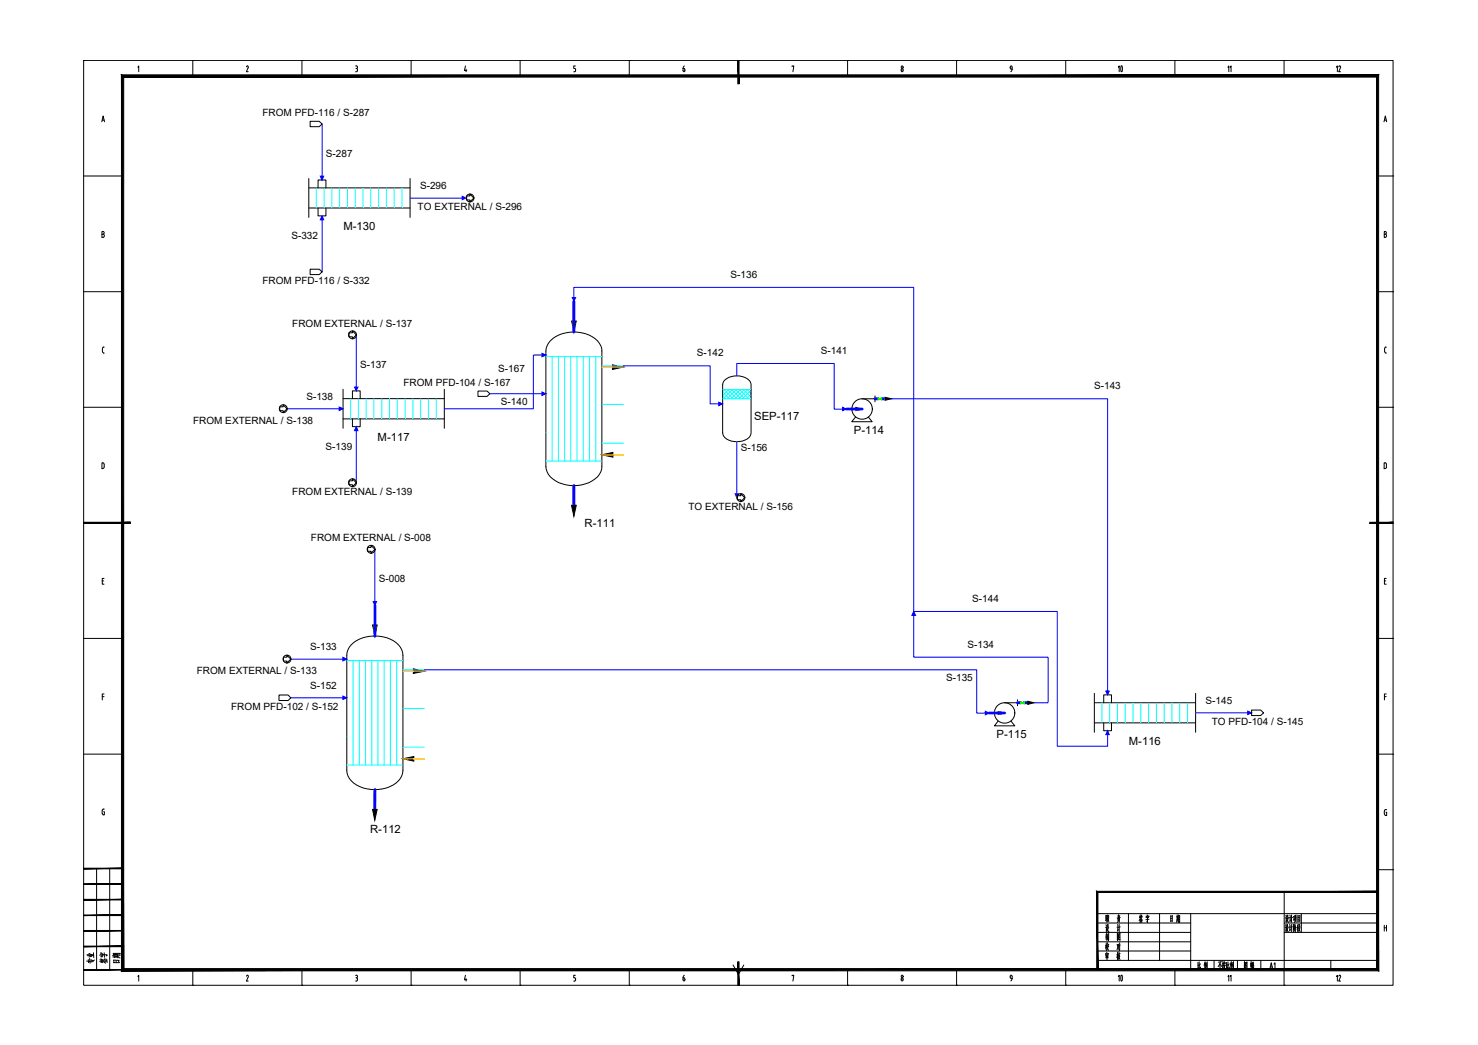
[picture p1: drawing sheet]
<svg xmlns="http://www.w3.org/2000/svg" width="420mm" height="297mm" viewBox="0 0 420 297" stroke-linecap="round" stroke-linejoin="round" font-family="sans-serif">
<g fill="none" stroke="#000" stroke-width=".28">
<path d="M23.8 17.2h372.2v262.9h-372.2zM39.2 19.1l.2-.4v1.7M54.8 17.2h.1M54.8 17.2v4.4M70.3 18.7l.3 .2v.4M70.3 18.7l-.2 .3M70.5 19.3l-.5 1.1h.6M85.8 17.2h.1M85.8 17.2v4.4M101.1 18.7l.5 .2v.4l-.2 .2M101.2 19.5h.1M101.4 19.5l.2 .3"/>
<path d="M101.6 19.8v.3M116.9 17.2h.1M116.9 17.2v4.4M132.3 18.7l-.3 1.4h.7M132.5 19.7v.7M147.9 17.2h.1M147.9 17.2v4.4M163.4 19.5l.2 .3M163.6 18.7h-.5v.8h.3M163.6 19.8v.3M178.9 17.2h.1M178.9 17.2v4.4"/>
<path d="M194.2 19.5l.1 .8h.3l.1-.3M194.2 19.5l.4 .1 .1 .5M194.5 18.7l-.3 .8M209.9 17.2h.1M225.2 18.9v-.2h.5l-.3 1.7M240.9 17.2h.1M240.9 17.2v4.4M256.7 19.8v.3M256.7 19.8l-.1-.3a.42 .42 0 0 0-.4 .4 .42 .42 0 0 0 .4 .4l.1-.3M271.9 17.2h.1M271.9 17.2v4.4M287.4 19.7h.3"/>
<path d="M287.5 19.6a.43 .43 0 0 1-.3-.5 .43 .43 0 0 1 .4-.3l.1 1.1-.4 .5M303 17.2h.1M303 17.2v4.4M334 17.2h.1M334 17.2v4.4M365 17.2h.1M365 17.2v4.4M28.9 34.6l.4-1.6 .4 1.6M29.1 34.1h.5M101.6 20l-.1 .3-.4 .1M163.1 20.4h.3M163.6 20l-.2 .4"/>
<path d="M393.4 34.6l.4-1.6 .4 1.6M393.6 34.1h.5M23.8 50h11.1M391.6 50h4.4M396 50h.1M29.3 66.5l.3-.1v-.4l-.6-.2v1.7h.3l.3-.3v-.4l-.6-.2M393.5 66.6h.3M393.8 65.8h-.3v1.7h.3M393.8 66.6l.4 .4-.4 .5M393.8 65.8l.3 .4-.3 .3M23.8 82.9h11.1M29.6 98.7h-.3l-.2 .4 .1 1 .4 .3"/>
<path d="M391.6 82.9h4.4M393.6 99.1v.8M393.6 99.9l.3 .4M393.9 98.7h.2M393.9 98.7l-.3 .4M396 82.9h.1M23.8 115.8h11.1M391.6 115.8h4.4M393.9 100.4h.2M396 115.8h.1M29.2 131.6h-.2v1.6h.2M29.3 131.6l.3 .5v.8l-.3 .3"/>
<path d="M394.1 132.1v.6M394.2 132l-.2-.4h-.5v1.6l.5-.1 .2-.4M396 148.6h.1M29.1 165.1h.3M29.6 164.4h-.5v1.7h.5M393.6 165.1h.3M394.1 164.4h-.5v1.7h.5M23.8 181.5h11.1M29.1 198h.5M29.6 197.3h-.5v1.7M391.6 181.5h4.4M393.6 198h.5"/>
<path d="M394.1 197.3h-.5v1.7M396 181.5h.1M23.8 214.4h11.1M391.6 214.4h4.4M396 214.4h.1M29 230.4v.8M29.5 230.7h.2v.9l-.5-.1-.1-.4M29.7 230h-.5l-.1 .4M393.5 230.6v.7M393.6 231.3l.3 .5M394 230.9h.2v.9h-.3M394.2 230.2h-.5l-.1 .4"/>
<path d="M27.5 246.9v28.8M31.2 246.9v28.8M311.9 259.7h79.7M320.8 259.7v13.3M329.6 259.7v13.3M338.5 259.7v16M365.1 253.5v22.2M369.9 259.7v5.3M391.6 247.2h4.4M396 247.2h.1M39.2 277.6l.2-.4v1.7M54.8 275.7v4.4"/>
<path d="M70.3 277.2l.3 .2v.3M70.3 277.2l-.2 .3M70.5 277.8l-.5 1.1h.6M85.8 275.7v4.4M101.1 277.2h.2M101.1 278.9h.2M101.2 277.9l.3 .1 .1 .3M101.4 277.2l.2 .3-.2 .4M101.6 278.3v.2M101.6 278.5l-.2 .3M116.9 275.7v4.4M132.3 277.2l-.3 1.3h.7"/>
<path d="M132.5 278.2v.7M147.9 275.7v4.4M163.1 278.9h.3M163.4 277.9l.2 .4M163.6 277.2h-.5v.7h.3M163.6 278.3v.2M163.6 278.5l-.2 .3M178.9 275.7v4.4M194.2 278.5l.2 .3 .3-.3M194.2 277.9l.4 .1 .1 .5M194.2 277.9v.6M194.5 277.2l-.3 .7"/>
<path d="M208.4 274.3l1.5 2.7 1.5-2.7M225.2 277.4v-.2h.5l-.3 1.7M240.9 275.7v4.4M256.2 278.5l.3 .3 .2-.3M256.7 278.3v.2M256.7 278.3l-.2-.4-.3 .6M271.9 275.7v4.4M287.2 277.5l.3-.3 .2 .3M287.2 277.8l.3 .3M287.2 277.6v.2M287.4 278.2h.3M287.7 278.1l-.4 .7"/>
<path d="M287.7 277.6v.5M303 275.7v4.4M311.9 273h79.7M311.9 262.4h26.6M311.9 265h26.6M311.9 267.7h26.6M311.9 270.3h26.6M324.1 261.6v.3M324.2 260l-.3 .9M324.2 260.5v.3M324.3 261.5v.4M324.3 260.8l.5 .8"/>
<path d="M324.3 260.7l-.5 1M324.3 260.4l-.3 .1M324.5 261.3l-.4 .1M324.5 260.1l-.1 .6M324.5 261.5l-.1 .6M324.6 260.5v.3M324.7 262.1l-.7 .1M324.8 260.4l-.3 .1M325.9 260.4l-.1 .4M326.1 260l.1 .4M326.2 261v1.2l-.2-.3M326.4 260.8h-.5"/>
<path d="M326.4 260.7l-.2 .4M326.6 260.4l-.7 .1M326.6 260.4l-.1 .4M326.6 261.3l-.9 .1M332.8 260.3v1.7M333.1 261l-.3 .1M333.2 261.7l-.4 .1M333.3 260.3l-.5 .2M333.3 260.3l-.1 1.6M334 275.7v4.4M334.6 260.1v1.3M334.6 261.6l-.2 .6"/>
<path d="M334.8 261.6l.1 .3M334.8 260.8h-.2M334.8 261.1h-.2M334.9 260l-.1 1.4M335 260.4l-.5 .1M335 261.4l-.5 .1M335.1 260.3l-.1 1.9M335.3 260.8h-.2M335.3 261.2l-.2 .1M335.4 260.2v2l-.2-.2M335.4 260.3h-.3M340.6 273.5v1.7"/>
<path d="M340.8 274.3l-.2 .1M340.9 274.9l-.4 .5M340.9 273.4v1.8l.2 .2h.2v-.5M341.2 274l-.3 .6M342.5 273.8v1.7M342.6 273.4l-.3 1M342.6 274.4l.2 .3M342.8 273.7l-.3 .9M342.8 274.1l-.1 .1M342.9 274.1l-.3 1.2M342.9 273.7l-.3 .1M343 273.9v1"/>
<path d="M343.2 273.4v2l-.2-.2M345.1 273v2.7M346.8 273.9v1.5M346.9 273.4l-.6 1.4M347 274.1l.2 .6M347.2 273.4l-.8 .1M347.6 273.3v2.1l-.1-.2M347.7 274.3l-.2 .3M347.8 273.9l-.3 .1M347.8 273.6v.5M348 273.9l-.1 .9 .4 .6M348 273.3l.1 .3"/>
<path d="M348.2 274.4l-.4 1.1M348.3 273.8h-.5M348.3 273.6l-.1 .4M348.4 274.4l-.6 .1M348.7 273.5v1.7M349 274.2l-.3 .2M349.1 273.4v1.8l.1 .2h.2v-.5M349.4 274l-.3 .6M349.9 273.8v1.7M350 273.3l-.3 1.1M350.1 274.4l.1 .3M350.2 273.7l-.2 .9"/>
<path d="M350.3 274.1l-.2 .1M350.3 274.1l-.2 1.2M350.4 273.6l-.4 .2M350.5 273.9v1M350.6 273.3v2.1l-.1-.2M351.8 273v2.7M353.8 275.4v-2v2M353.8 275.3h.7M354 274.1l.5 .5M354 274.9l.2 .3M354.1 274.6l.1 .2M354.1 273.7l-.2 .6"/>
<path d="M354.3 273.9l-.2 .1M354.3 273.8l-.5 .9M354.5 273.4v2M354.5 273.5l-.7 .1M355.5 274l.3-.1v.7M355.5 273.8v.9M355.7 273.3v2.2M355.9 274.4v1.1M356 273.8v.6M356.1 274.5v.9M356.3 273.8v.4l-.3 .1M356.3 273.8l-.3 .1"/>
<path d="M356.3 274.9l-.3 .1M356.3 275.3l-.4 .1M356.4 274.5l-.5 .1M356.4 274.4l-.1 1M356.4 273.5l-.5 .1M365 275.7v4.4M365.1 262.4h26.5M365.1 265h26.5M365.4 262.9l.2 .3M365.5 260.2l.2 .3M365.6 263.6h-.3M365.6 263.5v1"/>
<path d="M365.6 260.9h-.2M365.6 260.8v1M365.7 264.2l-.2 .5M365.8 261.1l.4-.1-.5 1.2M365.8 264l.5 .8M365.8 261.5l-.3 .5M365.8 261.3l.5 .9M365.8 262.8l-.1 1M365.9 260.1l-.2 1M366 262.8l.1 .8h.2M366 262.9h-.2M366.1 260.1v.7l.2 .1"/>
<path d="M366.1 260.2l-.2 .1M366.1 263.8h-.4M366.1 263.7l-.5 1.1M366.6 262.8l.1 .4M366.7 263.4l-.1 1.2 .2-.5M366.7 260.1l.1 .4M366.7 263.5l-.2 .1M366.8 260.8l-.3 .1M366.8 260.7l-.1 1.2M366.8 261.5l-.1 .4M367.1 262.7v2.1M367.1 260.1v2.1"/>
<path d="M367.4 263.5l-.6 .1M367.4 260.8l-.5 .1M367.7 262.7v2.1M367.8 260.5v.9M367.8 262.9h-.1M367.9 262.8l-.1 1.4-.1-.2M367.9 260.5h-.2M368 263.6l-.2 1.2M368 261.3l-.3 .3M368.1 260.5v1.1M368.1 262.9l.4 .8M368.2 262.7l-.3 1"/>
<path d="M368.2 263.5v1.4M368.3 260.8l-.4 1.4M368.3 260.2l-.1 .5M368.3 261.6l.2 .5M368.5 260.6l-.4 .1M368.5 260.5v1.1M368.5 260.1l-.5 .2M368.9 262.9v1.8M369 260.2v1.9M369 263.6l-.1 .1M369 263.3l-.1 .1M369.1 264l-.4 .2"/>
<path d="M369.1 262.8l-.2 .3M369.2 264l.4 .7M369.2 263.8l.3-.1-.5 1.1M369.3 262.8l-.1 .9M369.4 261.2l-.4 .1M369.4 260.8h-.4M369.5 262.8l.1 .7M369.5 262.9h-.2M369.5 261.7l-.5 .1M369.6 260.3l-.6 .1M369.6 260.2l-.1 1.9M378.3 273v2.7"/>
<path d="M393.5 263v1.7M393.5 263.7h.7M394.2 263v1.7M54.8 280.1h.1M85.8 280.1h.1M116.9 280.1h.1M147.9 280.1h.1M178.9 280.1h.1M209.9 280.1h.1M240.9 280.1h.1M271.9 280.1h.1M303 280.1h.1"/>
<path d="M334 280.1h.1M365 280.1h.1"/>
<circle cx="256.4" cy="19.1" r=".32"/>
<circle cx="256.4" cy="277.5" r=".32"/>
</g>
<g fill="#000" stroke="#000" stroke-width=".28">
<path d="M209.7 17.2l.4 6.6v-6.6zM209.7 17.2l.4 6.6h-.4z"/>
<path d="M34.5 21.3l.7 254v-253.4zM34.5 21.3l.7 254-.7 .7zM35.2 275.3l-.7 .7 356.8-.7zM34.5 276l356.8-.7 .6 .7zM391.3 21.9v253.4l.6 .7zM391.9 21.3v254.7l-.6-254.1zM35.2 21.9h356.1l.6-.6zM34.5 21.3h357.4l-356.7 .6z"/>
<path d="M23.8 148.4v.4l13.3-.4zM23.8 148.8l13.3-.4v.4z"/>
<path d="M389.4 148.8h6.6v-.4zM389.4 148.4h6.6l-6.6 .4z"/>
<path d="M23.8 255.8h11.1v-.2zM23.8 255.6h11.1l-11.1 .2z"/>
<path d="M23.8 251.4h11.1v-.2zM23.8 251.2h11.1l-11.1 .2z"/>
<path d="M23.8 247h11.1v-.2zM23.8 246.8h11.1l-11.1 .2z"/>
<path d="M312.1 253.7h79.5v-.3zM311.8 253.4h79.8l-79.5 .3zM311.8 253.4l.3 22.3v-22zM311.8 253.4l.3 22.3h-.3z"/>
<path d="M23.8 275.7h11.1v-.1zM23.8 275.6h11.1l-11.1 .1z"/>
<path d="M23.8 269.1h11.1v-.2zM23.8 268.9h11.1l-11.1 .2z"/>
<path d="M23.8 264.7h11.1v-.2zM23.8 264.5h11.1l-11.1 .2z"/>
<path d="M23.8 260.3h11.1v-.2zM23.8 260.1h11.1l-11.1 .2z"/>
<path d="M209.7 273.4v6.7h.4zM209.7 273.4h.4v6.7z"/>
</g>
<g fill="none" stroke="#000" stroke-width=".28">
<path d="M87.8 59.1h28.8M87.8 50.7v11.1M87.8 53.4h28.8M90.4 53.4v-2.2h2.3v2.2M90.4 59.1v2.3h2.3v-2.3M116.6 50.7v11.1M156.4 96.9a10.1 10.1 0 0 1 13.5 0 4.1 4.1 0 0 1 1.2 2.9v32.8a5.6 5.6 0 0 1-4.7 4.9 9.8 9.8 0 0 1-10.5-2.6l-.6-1.6-.1-.7v-32.8a4.4 4.4 0 0 1 1.2-2.9zM97.5 119.1h28.8M97.5 110.6v11.1M97.5 113.3h28.8M100.2 113.3v-2.2h2.2v2.2M100.2 119.1v2.2h2.2v-2.2"/>
<path d="M126.3 110.6v11.1M206.1 108a5.4 5.4 0 0 1 7.1 .4l.3 1v13.6a3.5 3.5 0 0 1-4 2.5 3.5 3.5 0 0 1-4.1-2.5v-13.6l.3-1zM243.2 118.5l-1.1 1.4h5.8l-1.1-1.4M245.1 113.4h3.6M248.7 112.5v1.7M99.9 183.3a10.3 10.3 0 0 1 13.4 0 4.4 4.4 0 0 1 1.2 3v32.7a5.8 5.8 0 0 1-4.6 5 10 10 0 0 1-10.6-2.7l-.6-1.5-.1-.8v-32.7a4.4 4.4 0 0 1 1.3-3zM285.6 199.8h3.6M289.2 198.9v1.7M311.1 199.8h28.8M311.1 197.1v11M313.8 199.8v-2.3h2.2v2.3M339.9 197.1v11"/>
<path d="M283.7 205l-1 1.3h5.8l-1.1-1.3M311.1 205.5h28.8M313.8 205.5v2.2h2.2v-2.2"/>
<circle cx="245.1" cy="116.3" r="2.9"/>
<circle cx="285.6" cy="202.7" r="2.9"/>
</g>
<path d="M163.1 85.7v8.6M240.7 116.3h4.4M248.7 113.4h.9M250.6 113.4h1M163.1 138v5.6M106.6 172.1v8.7M289.2 199.8h.9M291.2 199.8h1M281.2 202.7h4.4M106.6 224.4l-.1 5.7" fill="none" stroke="#00f" stroke-width=".8"/>
<path d="M249.6 113.1v.6l1-.6v.6zM250.1 113.4h.1M290.1 199.5v.6l1.1-.6v.6zM290.6 199.8h.1" fill="none" stroke="#0f0" stroke-width=".28"/>
<path d="M162.5 91.3h1.3l-.7 3zM174.1 103.7l3.1 .6-3.1 .7zM243.3 115.8l1.8 .5-1.8 .4zM251.6 112.9l1.8 .5-1.8 .4zM171.1 129.3l3.1-.7v1.3zM162.5 143.6h1.3l-.7 3.2zM105.9 177.7h1.3l-.6 3.1zM117.5 190.1l3.1 .7-3.1 .6zM292.2 199.3l1.7 .5-1.7 .4zM114.5 215.7l3.1-.7v1.4zM283.8 202.3l1.8 .4-1.8 .4zM105.9 230.1h1.3l-.7 3.1z" fill="#000" stroke="#000" stroke-width=".28"/>
<g fill="none" stroke="#0ff" stroke-width=".28">
<path d="M89.9 53.4v5.7M92.1 53.4v5.7M94.3 53.4v5.7M96.5 53.4v5.7M98.8 53.4v5.7M101 53.4v5.7M103.2 53.4v5.7M105.4 53.4v5.7M107.6 53.4v5.7M109.8 53.4v5.7M112 53.4v5.7M114.3 53.4v5.7"/>
<path d="M99.7 113.3v5.8M101.9 113.3v5.8M104.1 113.3v5.8M106.3 113.3v5.8M108.5 113.3v5.8M110.7 113.3v5.8M112.9 113.3v5.8M115.2 113.3v5.8M117.4 113.3v5.8M119.6 113.3v5.8M121.8 113.3v5.8M124 113.3v5.8"/>
<path d="M155.2 101.4h15.9M157 101.4v29.6M158.7 101.4v29.6M160.5 101.4v29.6M162.2 101.4v29.6M164 101.4v29.6M165.8 101.4v29.6M167.6 101.4v29.6M169.4 101.4v29.6M205.4 112.6l.8 .8M205.4 111.4l1.9 2M205.4 110.7l8.1 .1"/>
<path d="M205.4 113.4h8.1M205.8 110.7l2.6 2.7M206 110.7l-.6 .6M206.9 110.7l2.6 2.7M207.1 110.7l-1.7 1.7M208 110.7l2.6 2.7M208.2 110.7l-2.6 2.7M209.1 110.7l2.6 2.7M209.3 110.7l-2.6 2.7M210.2 110.7l2.6 2.7M210.4 110.7l-2.6 2.7M211.3 110.7l2.2 2.2"/>
<path d="M211.5 110.7l-2.6 2.7M212.4 110.7l1.1 1.2M212.6 110.7l-2.6 2.7M213.5 110.9l-2.4 2.5M213.5 112l-1.3 1.4M213.5 113.1l-.2 .3M155.2 131h15.9M98.6 187.8h15.9M100.4 187.8v29.7M102.1 187.8v29.7M103.9 187.8v29.7M105.7 187.8v29.7"/>
<path d="M107.4 187.8v29.7M109.2 187.8v29.7M111 187.8v29.7M112.8 187.8v29.7M313.3 199.8v5.7M315.5 199.8v5.7M317.7 199.8v5.7M319.9 199.8v5.7M322.1 199.8v5.7M324.3 199.8v5.7M326.5 199.8v5.7M328.7 199.8v5.7"/>
<path d="M330.9 199.8v5.7M333.1 199.8v5.7M335.4 199.8v5.7M337.6 199.8v5.7M98.6 217.5h15.9"/>
</g>
<path d="M171.1 104.3h6.1M171.1 129.3h6.1h-3M114.5 190.8h6.1M114.5 215.7h6.1h-3" fill="none" stroke="#ffbf00" stroke-width=".38"/>
<!-- layer: EQUIPMENT -->
<path d="M155.2 100.9h.1M155.2 111.9h.1M171.1 104h6.1M171.1 115h6.1M155.2 122.9h.1M171.1 126h6.1M98.6 187.4h.1M98.6 198.4h.1M114.5 190.4h6.1M98.6 209.3h.1M114.5 201.4h6.1M114.5 212.4h6.1" fill="none" stroke="#0ff" stroke-width=".28"/>
<!-- layer: STREAM -->
<g fill="none" stroke="#00f" stroke-width=".28">
<path d="M91.6 35.2v16M116.6 56.3h15.9M91.6 61.4v15.9M101.3 95.2v15.9M163.1 85.7v-4h96.6v92.1M81.6 116.2h15.9M139.3 111.9h15.9M155.2 100.9h-3.6v15.3h-25.3M177.2 104h24.7v10.8h3.5M209.5 106.8v-3.5h27.6v13h3.6M253.4 113.4h61.5v84.1M101.3 121.3v15.9"/>
<path d="M209.5 125.5v16M106.6 156.2v15.9M259.7 173.8v13h38.2v13h-4M259.7 173.8h40.9v38.3h14.3v-4.4M82.7 187.4h15.9M82.7 198.4h15.9M120.6 190.4h157.1v12.3h3.5M339.9 202.6h15.9"/>
</g>
<!-- layer: STREAM_ARROW -->
<g fill="#00f" stroke="#00f" stroke-width=".28">
<path d="M106.1 171h.9l-.4 1.1z"/>
<path d="M97.5 186.8l1.1 .6-1.1 .5z"/>
<path d="M259.7 173.8l.6 1.1h-1.1z"/>
<path d="M280.1 202.2l1.1 .5-1.1 .5z"/>
<path d="M162.7 84.6h.9l-.5 1.1z"/>
<path d="M100.8 110h1l-.5 1.1z"/>
<path d="M96.4 115.7l1.1 .5-1.1 .5z"/>
<path d="M101.3 121.3l.5 1.1h-1z"/>
<path d="M154.1 100.4l1.1 .5-1.1 .5z"/>
<path d="M239.6 115.8l1.1 .5-1.1 .4z"/>
<path d="M204.3 114.3l1.1 .5-1.1 .5z"/>
<path d="M314.4 196.4h.9l-.4 1.1z"/>
<path d="M314.9 207.7l.4 1.1h-.9z"/>
<path d="M354.7 202.1l1.1 .5-1.1 .5z"/>
<path d="M97.5 197.9l1.1 .5-1.1 .4z"/>
<path d="M209 140.4h1l-.5 1.1z"/>
<path d="M154.1 111.4l1.1 .5-1.1 .5z"/>
<path d="M91 50.1h1l-.4 1.1z"/>
<path d="M131.4 55.8l1.1 .5-1.1 .5z"/>
<path d="M91.6 61.4l.4 1.1h-1z"/>
</g>
<!-- layer: CONNECTOR -->
<g fill="none" stroke="#000" stroke-width=".28">
<path d="M88.2 34.5h2.5l.9 .7-.9 .8h-2.5zM132.7 55.7h.9v-.6l1.1 1.2-1.1 1.1v-.6h-.9zM88.2 76.5h2.5l.9 .8-.9 .7h-2.5zM99.2 94.6h1v-.5l1.1 1.1-1.1 1.1v-.6h-1zM79.5 115.6h1v-.5l1.1 1.1-1.1 1.1v-.6h-1zM135.9 111.2h2.6l.8 .7-.8 .8h-2.6zM99.2 136.7h1v-.6l1.1 1.1-1.1 1.1v-.5h-1zM104.5 155.6h1v-.5l1.1 1.1-1.1 1.1v-.6h-1zM209.6 140.9h1v-.5l1.1 1.1-1.1 1.1v-.5h-1zM79.3 197.6h2.6l.8 .8-.8 .7h-2.6zM80.6 186.8h1v-.5l1.1 1.1-1.1 1.1v-.6h-1zM355.8 201.8h2.6l.8 .8-.8 .8h-2.6z"/>
<circle cx="133.6" cy="56.3" r="1.12"/>
<circle cx="100.2" cy="95.2" r="1.12"/>
<circle cx="80.5" cy="116.2" r="1.12"/>
<circle cx="100.2" cy="137.2" r="1.12"/>
<circle cx="105.5" cy="156.1" r="1.12"/>
<circle cx="210.6" cy="141.4" r="1.12"/>
<circle cx="81.6" cy="187.3" r="1.12"/>
</g>
<text font-size="6.6" x="315.7" y="280.8">10</text>
<text font-size="6.2" x="315.7" y="22.2">10</text>
<text font-size="5.7" x="27.9" y="275.2" transform="rotate(-90 27.9 275.2)">专业</text>
<g font-size="5.3">
<text x="312.9" y="266">设 计</text>
<text x="313.3" y="268.5">制 图</text>
<text x="31.4" y="275.2" transform="rotate(-90 31.4 275.2)">签字</text>
<text x="34.9" y="274.8" transform="rotate(-90 34.9 274.8)">日期</text>
<text x="312.9" y="271.3">校 对</text>
</g>
<g font-size="4.4">
<text x="378.5" y="21.5">12</text>
<text x="363.4" y="276.6" transform="rotate(-90 363.4 276.6)">A1</text>
<text x="382.1" y="280.1" transform="rotate(-90 382.1 280.1)">12</text>
</g>
<g font-size="4">
<text x="351" y="21.5" transform="rotate(-90 351 21.5)">11</text>
<text x="351" y="280.1" transform="rotate(-90 351 280.1)">11</text>
</g>
<g font-size="3.2">
<text x="97.6" y="65.3">M-130</text>
<text x="214.4" y="119.4">SEP-117</text>
<text x="107.3" y="125.3">M-117</text>
<text x="242.7" y="123.4">P-114</text>
<text x="166.2" y="149.9">R-111</text>
<text x="283.3" y="209.8">P-115</text>
<text x="320.9" y="211.7">M-116</text>
<text x="105.2" y="236.7">R-112</text>
</g>
<g font-size="2.8">
<text x="74.6" y="33">FROM PFD-116 / S-287</text>
<text x="92.7" y="44.5">S-287</text>
<text x="119.4" y="53.8">S-296</text>
<text x="118.7" y="59.8">TO EXTERNAL / S-296</text>
<text x="82.8" y="68">S-332</text>
<text x="74.6" y="80.8">FROM PFD-116 / S-332</text>
<text x="207.7" y="79">S-136</text>
<text x="83.1" y="92.9">FROM EXTERNAL / S-137</text>
<text x="198.1" y="101.3">S-142</text>
<text x="233.3" y="100.7">S-141</text>
<text x="102.4" y="104.5">S-137</text>
<text x="141.6" y="105.7">S-167</text>
<text x="87.1" y="113.8">S-138</text>
<text x="114.7" y="109.7">FROM PFD-104 / S-167</text>
<text x="311.1" y="110.7">S-143</text>
<text x="142.4" y="115.1">S-140</text>
<text x="54.9" y="120.5">FROM EXTERNAL / S-138</text>
<text x="92.6" y="127.9">S-139</text>
<text x="210.6" y="128.2">S-156</text>
<text x="83.1" y="140.7">FROM EXTERNAL / S-139</text>
<text x="195.7" y="145">TO EXTERNAL / S-156</text>
<text x="88.4" y="153.9">FROM EXTERNAL / S-008</text>
<text x="107.7" y="165.4">S-008</text>
<text x="276.4" y="171.1">S-144</text>
<text x="88.2" y="184.9">S-133</text>
<text x="275" y="184.1">S-134</text>
<text x="56" y="191.6">FROM EXTERNAL / S-133</text>
<text x="88.2" y="195.9">S-152</text>
<text x="269" y="193.4">S-135</text>
<text x="65.7" y="201.9">FROM PFD-102 / S-152</text>
<text x="342.7" y="200.2">S-145</text>
<text x="344.5" y="206.1">TO PFD-104 / S-145</text>
</g>
</svg>
